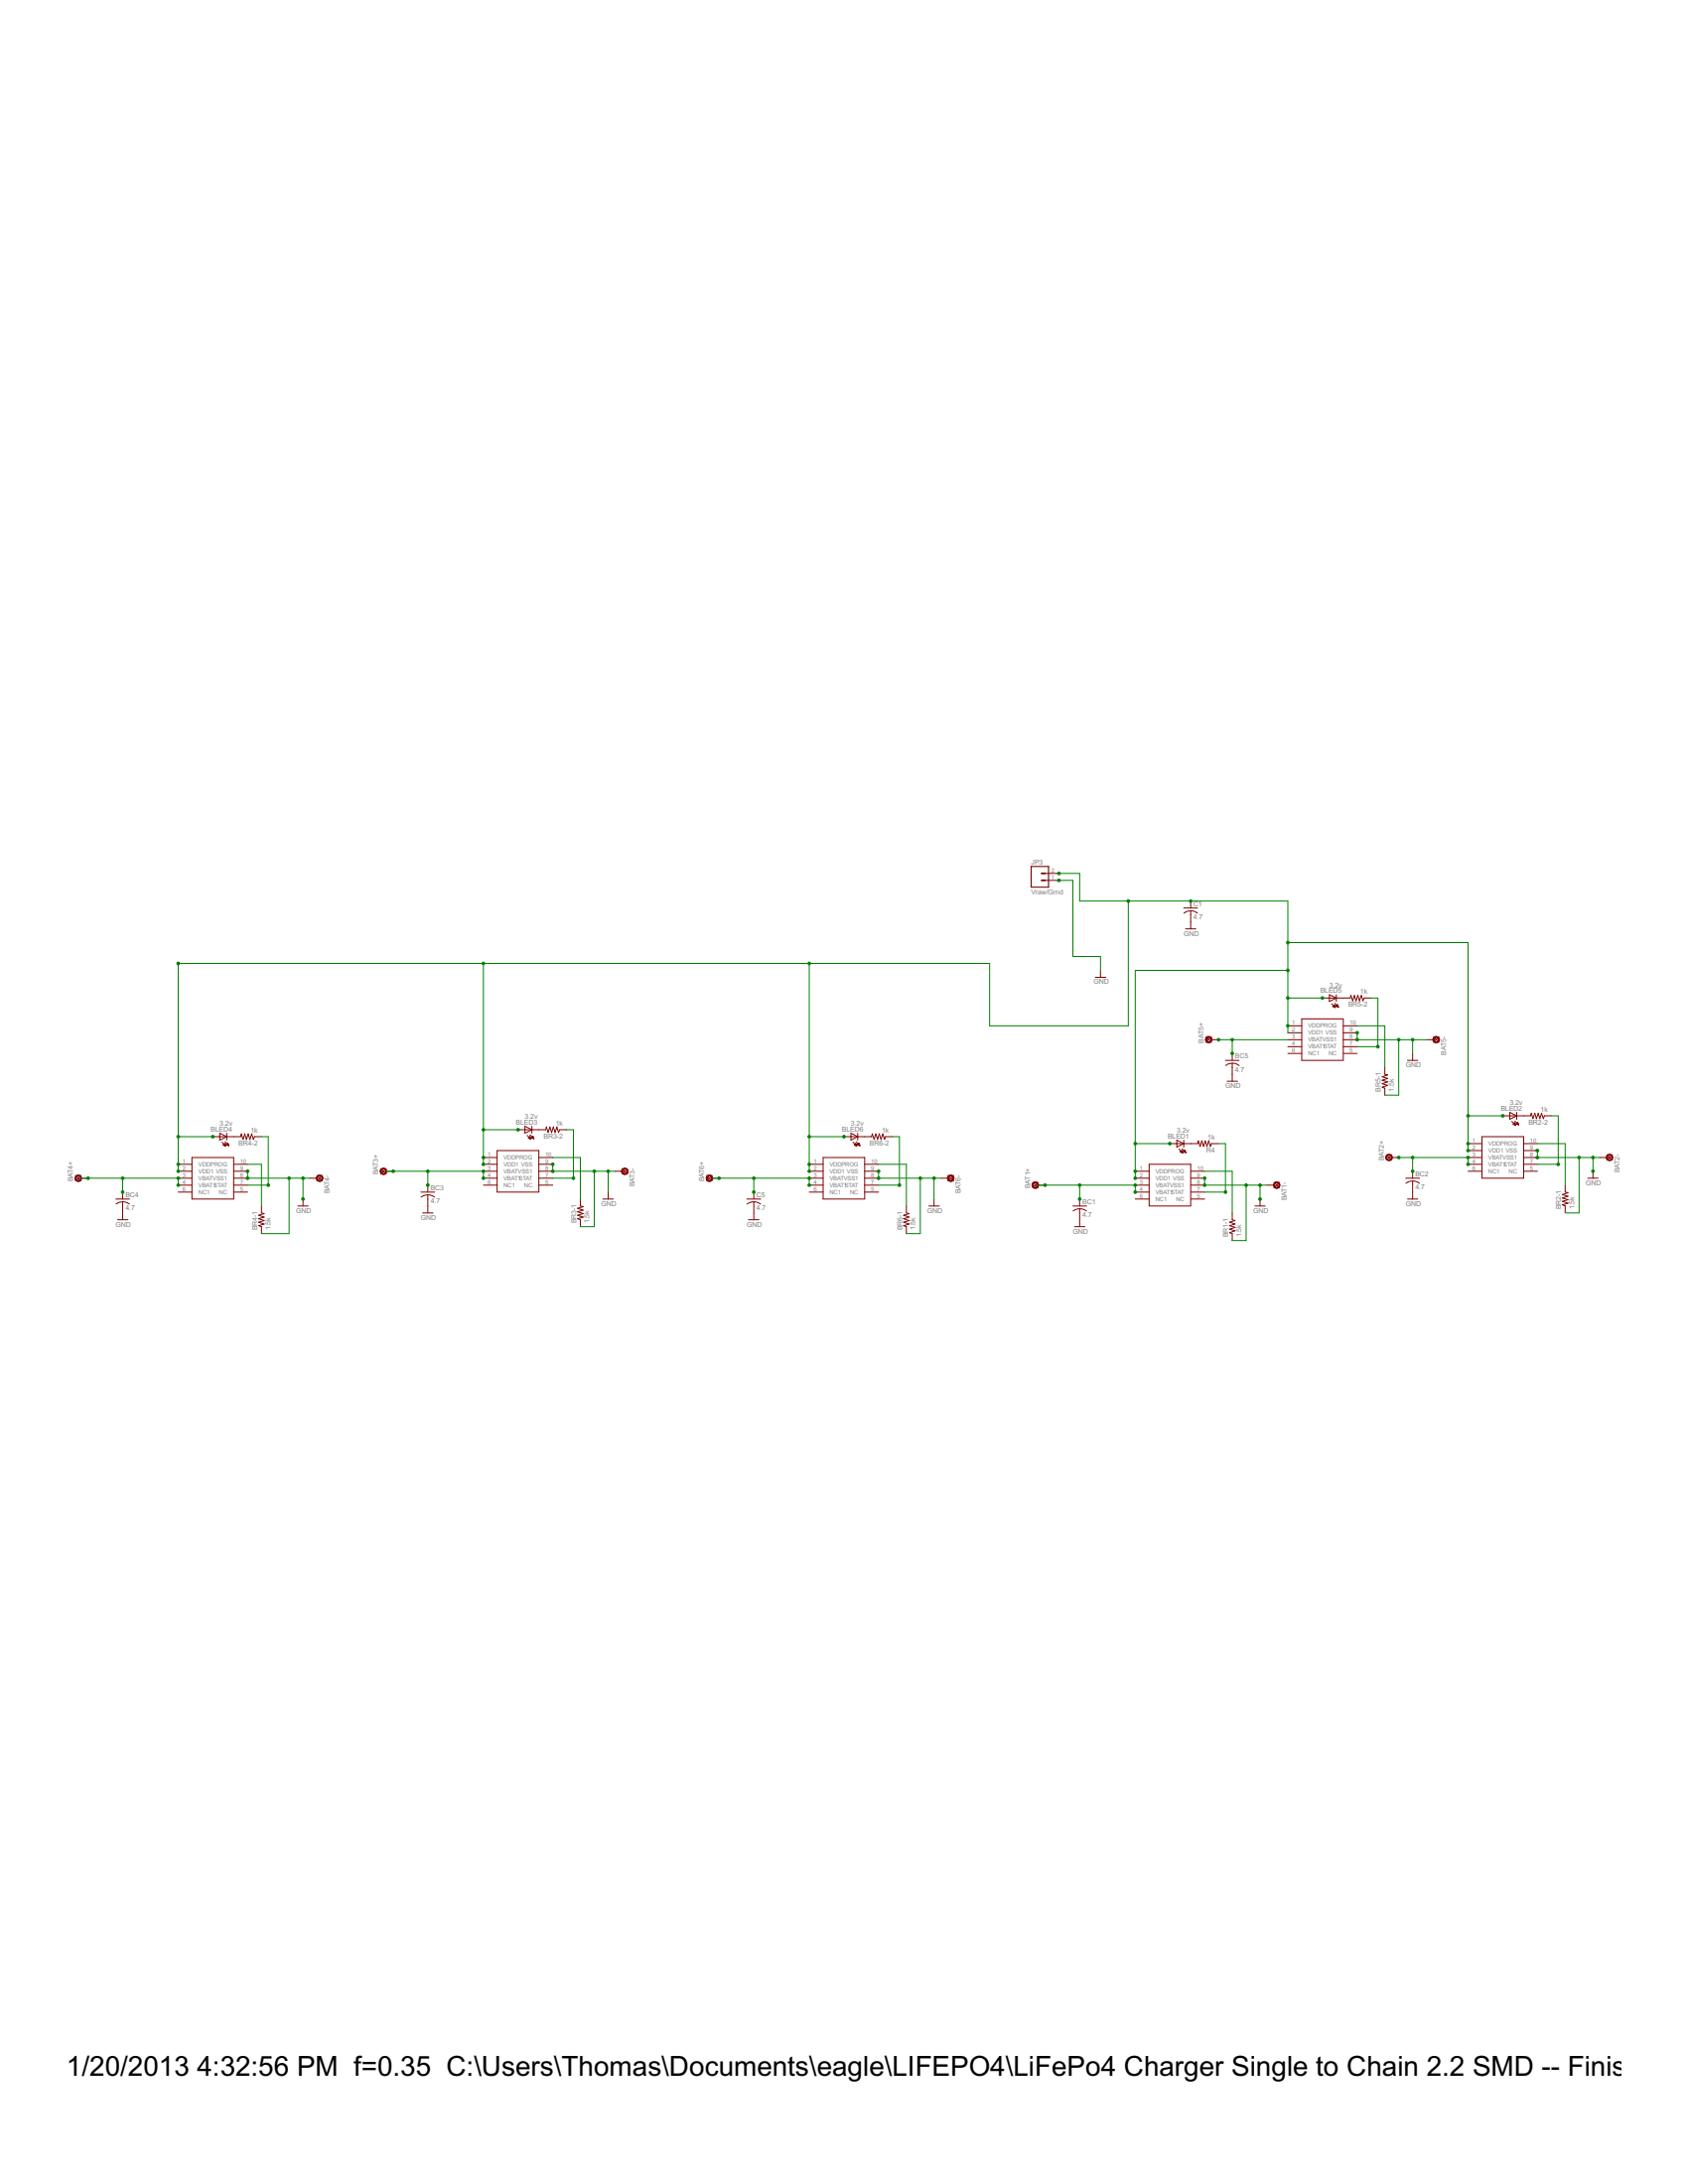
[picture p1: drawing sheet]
<svg xmlns="http://www.w3.org/2000/svg" width="216mm" height="279mm" viewBox="0 0 216 279" stroke-linecap="round" stroke-linejoin="round" font-family="sans-serif">
<g fill="none" stroke="#800000" stroke-width=".13">
<path d="M133.7 112.6h1.7M133.7 111.7h1.7M151.4 116.2h1.8M151.6 118.8h1.4M152.3 116.5h.3l.6 .3M152.3 116.5h-.3l-.6 .3M152.3 115.3v.9M152.3 116.5v2.3M140.1 125h1.3M140.8 124.1v.9M154.2 132.7l.8 .6M155 133h.9"/>
<path d="M155 132.7l-.8 .6M156.7 135.7h1.8M157 138.3h1.3M157.6 136h.3l.6 .3M157.6 136l-.6 .1-.2 .2M157.6 134.8v.9M157.6 136v2.3M164.7 134.8h1.8M164.7 133.9h1.8M164.7 133h1.8M164.7 132.1h1.8M164.7 131.2h1.8"/>
<path d="M166.5 130.3h5.3v5.4h-5.3zM169.1 127.7h3.6l.1-.4 .2 .7 .2-.7 .2 .7 .3-.7 .2 .7 .2-.7 .2 .7 .2-.3h.9M170 127.3l.9 .4-.9 .4zM170.3 128.4l.5 .5M170.5 128.8l.3 .1M170.5 128.8l.1-.2 .2 .3M170.5 128.8h.2M170.5 128.7h.2M170.5 128.8h.3M170.6 128.7h.1M170.6 128.8h.2M170.6 128.6h.1"/>
<path d="M170.7 128.4l.5 .4M170.7 128.9h.1M170.9 128.7h.2M170.9 127.3v.8M171 128.6h.1M171 128.8h.2M171 128.5l.2 .3-.3-.1zM171.1 128.8h.1M171.8 134.8h1.8M171.8 133.9h1.8M171.8 133h1.8M171.8 132.1h1.8"/>
<path d="M171.8 131.2h1.8M177.1 136.5v.9l.4 .1-.7 .3 .7 .2-.7 .2 .7 .2-.7 .2 .7 .3-.7 .2 .3 .1v.9M180 135.7h1.3M180.7 134.8v.9M182.5 133h.8M183.3 132.7l.7 .6M184 132.7l-.7 .6M9.7 150.4l.7 .7M10.4 150.7h.9M10.4 150.4l-.7 .7M14.8 153.4h1.8M14.8 154l.6-.2h.3v2.2"/>
<path d="M15 156h1.4M15.7 153.7l.9 .3M15.7 152.5v.9M22.8 148.9h1.8M22.8 152.5h1.8M22.8 151.6h1.8M22.8 150.7h1.8M22.8 149.8h1.8M24.6 148.1h5.3v5.3h-5.3zM27.2 145.4h3.6l.1-.3 .2 .7 .2-.7 .2 .7 .2-.7 .3 .7 .2-.7 .2 .7 .2-.4h.8M28.1 145l.9 .4-.9 .5zM28.4 146.1l.5 .5"/>
<path d="M28.6 146.5l.1-.2 .2 .3zM28.6 146.5h.2M28.6 146.4h.2M28.7 146.3h.1M28.8 146.6h.1M28.8 146.1l.5 .5M29 146.4h.2M29 146.4l.3 .2M29 145v.9M29 146.5h.2M29 146.3h.2M29.1 146.3h.1"/>
<path d="M29.1 146.5h.1M29.1 146.3l-.1 .1M29.1 146.3l.2 .3M29.1 146.5h.2M29.9 148.9h1.8M29.9 152.5h1.8M29.9 151.6h1.8M29.9 150.7h1.8M29.9 149.8h1.8M33.4 154.3v.9l.4 .1-.7 .2 .7 .2-.7 .2 .7 .2-.7 .3 .7 .2-.7 .2 .3 .1v.9M38.1 154.3h1.3M38.8 153.4v.9"/>
<path d="M39.6 150.7h.9M40.5 150.4l.7 .7M41.2 150.4l-.7 .7M48.7 149.5l.7 .7M49.4 149.8h.9M49.4 149.5l-.7 .7M53.8 152.5h1.8M53.9 153.1l.5-.2h.3v2.3M54.1 155.2h1.3M54.7 152.8l.9 .3M54.7 151.6v.9M61.8 148.9h1.8"/>
<path d="M61.8 151.6h1.8M61.8 150.7h1.8M61.8 149.8h1.8M61.8 148.1h1.8M63.6 147.2h5.3v5.3h-5.3zM66.3 144.5h3.5l.1-.3 .2 .7 .2-.7 .2 .7 .3-.7 .2 .7 .2-.7 .2 .7 .2-.4h.9M67.1 144.1l.9 .4-.9 .5zM67.4 145.2l.5 .5M67.6 145.6l.3 .1M67.6 145.6h.2M67.6 145.5h.2M67.7 145.6h.2"/>
<path d="M67.7 145.5h.1M67.8 145.4h.1M67.8 145.4l-.2 .2M67.8 145.4l.1 .3M67.8 145.7h.1M67.8 145.2l.5 .5M68 145.6h.2M68 145.5h.2M68 144.1v.9M68.1 145.5h.1M68.1 145.4h.1M68.1 145.6h.2"/>
<path d="M68.2 145.4l-.2 .1 .3 .2M68.2 145.4l.1 .3M68.2 145.6h.1M68.3 145.7h.1M68.9 148.9h1.8M68.9 151.6h1.8M68.9 150.7h1.8M68.9 149.8h1.8M68.9 148.1h1.8M74.2 153.4v.9l.4 .1-.7 .2 .7 .2-.7 .2 .7 .3-.7 .2 .7 .2-.7 .2 .3 .1v.9M77.1 153.4h1.3M77.8 152.5v.9"/>
<path d="M78.7 149.8h.9M79.6 149.5l.7 .7M80.3 149.5l-.7 .7M90.4 150.4l.7 .7M91.1 150.7h.9M91.1 150.4l-.7 .7M95.5 153.4h1.8M95.5 154l.6-.2h.3v2.2M95.7 156h1.4M96.4 153.7l.9 .3M96.4 152.5v.9M103.5 148.9h1.8"/>
<path d="M103.5 152.5h1.8M103.5 151.6h1.8M103.5 150.7h1.8M103.5 149.8h1.8M105.3 148.1h5.3v5.3h-5.3zM107.9 145.4h3.6l.1-.3 .2 .7 .2-.7 .2 .7 .3-.7 .2 .7 .2-.7 .2 .7 .2-.4h.9M108.8 145l.9 .4-.9 .5zM109.1 146.1l.5 .5M109.3 146.5l.3 .1M109.3 146.5l.2-.2 .1 .3M109.3 146.5h.2M109.3 146.4h.2"/>
<path d="M109.3 146.5h.3M109.4 146.3h.1M109.5 146.6h.1M109.5 146.1l.5 .5M109.7 146.4h.2M109.7 146.4l.3 .2M109.7 145v.9M109.7 146.5h.2M109.7 146.3h.2M109.8 146.5h.1M109.8 146.3h.1M109.9 146.5h.1"/>
<path d="M109.9 146.3l-.2 .1M109.9 146.3l.1 .3M110.6 148.9h1.8M110.6 152.5h1.8M110.6 151.6h1.8M110.6 150.7h1.8M110.6 149.8h1.8M115.9 154.3v.9l.4 .1-.7 .2 .7 .2-.7 .2 .7 .2-.7 .3 .7 .2-.7 .2 .3 .1v.9M118.8 154.3h1.3M119.5 153.4v.9M120.4 150.7h.8M121.2 150.4l.8 .7"/>
<path d="M122 150.4l-.8 .7M132.1 151.3l.7 .7M132.8 151.6h.9M132.8 151.3l-.7 .7M137.2 154.3h1.8M137.4 156.9h1.4M138.1 154.6l.9 .3M138.1 154.6l-.9 .3M138.1 153.4v.9M138.1 154.6v2.3M145.2 153.4h1.8M145.2 152.5h1.8"/>
<path d="M145.2 151.6h1.8M145.2 150.7h1.8M145.2 149.8h1.8M147 148.9h5.3v5.4h-5.3zM149.6 146.3h3.6l.1-.4 .2 .8 .2-.8 .2 .8 .3-.8 .2 .8 .2-.8 .2 .8 .2-.4h.9M150.5 145.9l.9 .4-.9 .4zM150.8 147l.5 .5M151 147.4l.3 .1M151 147.4l.2-.2 .1 .3M151 147.4h.2M151 147.3h.2M151.1 147.3h.1"/>
<path d="M151.1 147.4h.1M151.1 147.2h.1M151.2 147.4h.1M151.2 147l.5 .4M151.2 147.5h.1M151.4 147.3h.2M151.4 147.3l.3 .1M151.4 145.9v.8M151.4 147.3l.2 .1M151.4 147.2h.2M151.5 147.2h.1M151.5 147.4h.1"/>
<path d="M151.5 147.2l-.1 .1M151.5 147.2l.2 .2M151.6 147.4h.1M151.7 147.4h.1M152.3 153.4h1.8M152.3 152.5h1.8M152.3 151.6h1.8M152.3 150.7h1.8M152.3 149.8h1.8M157.6 155.2v.8l.4 .1-.7 .3 .7 .2-.7 .2 .7 .2-.7 .2 .7 .3-.7 .2 .3 .1v.9M160.5 154.3h1.3M161.2 153.4v.9"/>
<path d="M162.1 151.6h.8M162.9 151.3l.7 .7M163.6 151.3l-.7 .7M177.3 147.7l.7 .7M178 148.1h.9M178 147.7l-.7 .7M179.8 150.7h1.8M180 153.4h1.3M180.7 151.1h.3l.5 .3M180.7 151.1h-.3l-.6 .3M180.7 149.8v.9M180.7 151.1v2.3"/>
<path d="M187.8 148.9h1.7M187.8 149.8h1.7M187.8 146.3h1.7M187.8 148.1h1.7M187.8 147.2h1.7M189.5 145.4h5.4v5.3h-5.4zM192.2 142.7h3.5l.2-.3 .2 .7 .2-.7 .2 .7 .2-.7 .3 .7 .2-.7 .2 .7 .1-.4h.9M193.1 142.3l.9 .4-.9 .5zM193.4 143.5l.4 .5M193.5 143.8h.3M193.6 143.8h.2M193.6 143.7h.2"/>
<path d="M193.6 143.8l.2 .1M193.7 143.7h.1M193.7 143.6l.1 .4-.3-.2zM193.7 143.9h.1M193.8 143.4l.4 .5M194 143.8h.2M194 143.8l.2 .1M194 143.7h.2M194 142.3v.9M194.1 143.8h.1M194.1 143.7h.1M194.1 143.6h.1"/>
<path d="M194.1 143.8l.1 .1M194.1 143.6l-.1 .2M194.1 143.6l.1 .3M194.9 148.9h1.7M194.9 149.8h1.7M194.9 146.3h1.7M194.9 148.1h1.7M194.9 147.2h1.7M200.2 151.6v.9l.4 .1-.8 .2 .8 .2-.8 .3 .8 .2-.8 .2 .8 .2-.8 .2 .4 .2v.9M203.1 150.7h1.3M203.8 149.8v.9M204.6 148.1h.9"/>
<path d="M205.5 147.7l.7 .7M206.2 147.7l-.7 .7"/>
</g>
<path d="M131.9 110.8h2.2v2.7h-2.2z" fill="none" stroke="#800000" stroke-width=".15"/>
<path d="M133.2 111.7h.5M133.2 112.6h.5" fill="none" stroke="#800000" stroke-width=".23"/>
<g fill="#800000" stroke="#800000" stroke-width=".13">
<path d="M132.2 151.3a.42 .42 0 0 1 .6 .1 .42 .42 0 0 1-.3 .6 .42 .42 0 0 1-.5-.4h.1a.28 .28 0 0 1 .4-.2 .28 .28 0 0 1 .1 .4 .28 .28 0 0 1-.4-.1l-.1-.1h-.1z" fill-rule="evenodd"/>
<path d="M163 151.3a.43 .43 0 0 1 .7 .1 .43 .43 0 0 1-.3 .6 .43 .43 0 0 1-.5-.4h.1a.29 .29 0 0 1 .4-.3 .29 .29 0 0 1 .1 .5 .29 .29 0 0 1-.5-.1v-.1h-.1z" fill-rule="evenodd"/>
<path d="M205.6 147.7a.42 .42 0 0 1 .6 .2 .42 .42 0 0 1-.2 .6 .42 .42 0 0 1-.6-.4h.2a.28 .28 0 0 1 .4-.3 .28 .28 0 0 1 .1 .5 .28 .28 0 0 1-.5-.1v-.1h-.2z" fill-rule="evenodd"/>
<path d="M177.4 147.7a.43 .43 0 0 1 .6 .2 .43 .43 0 0 1-.3 .6 .43 .43 0 0 1-.5-.4h.2a.29 .29 0 0 1 .4-.3 .29 .29 0 0 1 .1 .5 .29 .29 0 0 1-.5-.1v-.1h-.2z" fill-rule="evenodd"/>
<path d="M154.3 132.7a.42 .42 0 0 1 .7 .1 .42 .42 0 0 1-.3 .6 .42 .42 0 0 1-.5-.4h.1a.28 .28 0 0 1 .4-.2 .28 .28 0 0 1 .1 .4 .28 .28 0 0 1-.5-.1v-.1h-.1z" fill-rule="evenodd"/>
<path d="M183.4 132.7a.43 .43 0 0 1 .7 .1 .43 .43 0 0 1-.3 .6 .43 .43 0 0 1-.5-.4h.1a.29 .29 0 0 1 .4-.2 .29 .29 0 0 1 .1 .4 .29 .29 0 0 1-.5-.1v-.1h-.1z" fill-rule="evenodd"/>
<path d="M90.5 150.4a.43 .43 0 0 1 .6 .1 .43 .43 0 0 1-.2 .6 .43 .43 0 0 1-.6-.4h.1a.29 .29 0 0 1 .4-.3 .29 .29 0 0 1 .2 .5 .29 .29 0 0 1-.5 0l-.1-.2h-.1z" fill-rule="evenodd"/>
<path d="M121.3 150.4a.43 .43 0 0 1 .7 .1 .43 .43 0 0 1-.3 .6 .43 .43 0 0 1-.5-.4h.1a.28 .28 0 0 1 .4-.2 .28 .28 0 0 1 .1 .5 .28 .28 0 0 1-.5-.1v-.2h-.1z" fill-rule="evenodd"/>
<path d="M48.8 149.5a.42 .42 0 0 1 .6 .2 .42 .42 0 0 1-.3 .6 .42 .42 0 0 1-.5-.5h.2a.28 .28 0 0 1 .4-.2 .28 .28 0 0 1 0 .5 .28 .28 0 0 1-.4-.1v-.2h-.2z" fill-rule="evenodd"/>
<path d="M79.7 149.5a.43 .43 0 0 1 .6 .2 .43 .43 0 0 1-.3 .6 .43 .43 0 0 1-.5-.5h.1a.29 .29 0 0 1 .4-.2 .29 .29 0 0 1 .1 .5 .29 .29 0 0 1-.4-.1l-.1-.2h-.1z" fill-rule="evenodd"/>
<path d="M9.8 150.4a.42 .42 0 0 1 .6 .2 .42 .42 0 0 1-.3 .5 .42 .42 0 0 1-.5-.4h.1a.28 .28 0 0 1 .4-.2 .28 .28 0 0 1 .1 .5 .28 .28 0 0 1-.4-.1l-.1-.2h-.1z" fill-rule="evenodd"/>
<path d="M40.6 150.4a.43 .43 0 0 1 .7 .2 .43 .43 0 0 1-.3 .6 .43 .43 0 0 1-.6-.5h.2a.29 .29 0 0 1 .4-.2 .29 .29 0 0 1 .1 .5 .29 .29 0 0 1-.5-.1v-.2h-.2z" fill-rule="evenodd"/>
</g>
<g fill="none" stroke="#008000" stroke-width=".13">
<path d="M135.4 112.6h1.8v9.8h3.6v1.7M135.4 111.7h2.7v3.6h26.6v16.8M144.3 115.3v15.9h-17.7v-7.9h-103.8v26.5M61.8 123.3v25.6M103.5 123.3v26.5M155.9 133h8.8M157.6 133v1.8M164.7 127.7h4.4M164.7 120.6h23.1v26.6M164.7 124.1h-19.5v26.6M173.6 132.1v.9h8.9M173.6 131.2h3.5v5.3"/>
<path d="M175.4 127.7h.8v6.2h-2.6M178.9 133v7.1h-1.8M180.7 133v1.8M10.4 150.7h12.4v.9M15.7 150.7v1.8M22.8 145.4h4.4M31.7 149.8v.9h7.9M31.7 148.9h1.7v5.4M33.4 145.4h.9v6.2h-2.6M37 150.7v7.1h-3.6M38.8 150.7v2.7M49.4 149.8h12.4v.9"/>
<path d="M54.7 149.8v1.8M61.8 144.5h4.5M70.7 148.9v.9h8M70.7 148.1h3.5v5.3M72.5 144.5h.8v6.2h-2.6M76 149.8v7.1h-1.8M77.8 149.8v2.7M91.1 150.7h12.4v.9M96.4 150.7v1.8M103.5 145.4h4.4M112.4 149.8v.9h8M112.4 148.9h3.5v5.4"/>
<path d="M114.2 145.4h.8v6.2h-2.6M117.7 150.7v7.1h-1.8M119.5 150.7v2.7M132.8 151.6h12.4v.9M138.1 151.6v1.8M145.2 146.3h4.4M154.1 149.8h3.5v5.4M154.1 150.7v.9h8M155.9 146.3h.8v6.2h-2.6M159.4 151.6v7.1h-1.8M161.2 151.6v1.8M178.9 148.1h8.9v.8"/>
<path d="M180.7 148.1v1.7M187.8 142.7h4.4M196.6 147.2v.9h8M196.6 146.3h3.6v5.3M198.4 142.7h.9v6.2h-2.7M202 148.1v7.1h-1.8M203.8 148.1v1.7"/>
</g>
<g fill="#008000" stroke="#008000" stroke-width=".13">
<circle cx="135.4" cy="112.6" r=".17"/>
<circle cx="37" cy="150.7" r=".17"/>
<circle cx="31.7" cy="149.8" r=".17"/>
<circle cx="31.7" cy="150.7" r=".17"/>
<circle cx="38.8" cy="150.7" r=".17"/>
<circle cx="38.8" cy="153.4" r=".17"/>
<circle cx="70.7" cy="149.8" r=".17"/>
<circle cx="70.7" cy="148.9" r=".17"/>
<circle cx="76" cy="149.8" r=".17"/>
<circle cx="77.8" cy="149.8" r=".17"/>
<circle cx="117.7" cy="150.7" r=".17"/>
<circle cx="112.4" cy="150.7" r=".17"/>
<circle cx="112.4" cy="149.8" r=".17"/>
<circle cx="119.5" cy="150.7" r=".17"/>
<circle cx="159.4" cy="151.6" r=".17"/>
<circle cx="154.1" cy="151.6" r=".17"/>
<circle cx="154.1" cy="150.7" r=".17"/>
<circle cx="161.2" cy="151.6" r=".17"/>
<circle cx="161.2" cy="153.4" r=".17"/>
<circle cx="202" cy="148.1" r=".17"/>
<circle cx="196.6" cy="148.1" r=".17"/>
<circle cx="203.8" cy="149.8" r=".17"/>
<circle cx="203.8" cy="148.1" r=".17"/>
<circle cx="196.6" cy="147.2" r=".17"/>
<circle cx="173.6" cy="132.1" r=".17"/>
<circle cx="178.9" cy="133" r=".17"/>
<circle cx="173.6" cy="133" r=".17"/>
<circle cx="180.7" cy="133" r=".17"/>
<circle cx="157.6" cy="133" r=".17"/>
<circle cx="157.6" cy="134.8" r=".17"/>
<circle cx="155.9" cy="133" r=".17"/>
<circle cx="176.2" cy="133.9" r=".17"/>
<circle cx="135.4" cy="111.7" r=".17"/>
<circle cx="187.8" cy="142.7" r=".17"/>
<circle cx="187.8" cy="146.3" r=".17"/>
<circle cx="192.2" cy="142.7" r=".17"/>
<circle cx="145.2" cy="146.3" r=".17"/>
<circle cx="145.2" cy="149.8" r=".17"/>
<circle cx="149.6" cy="146.3" r=".17"/>
<circle cx="164.7" cy="127.7" r=".17"/>
<circle cx="164.7" cy="131.2" r=".17"/>
<circle cx="169.1" cy="127.7" r=".17"/>
<circle cx="152.3" cy="115.3" r=".17"/>
<circle cx="164.7" cy="124.1" r=".17"/>
<circle cx="164.7" cy="120.6" r=".17"/>
<circle cx="61.8" cy="144.5" r=".17"/>
<circle cx="61.8" cy="148.1" r=".17"/>
<circle cx="66.3" cy="144.5" r=".17"/>
<circle cx="22.8" cy="145.4" r=".17"/>
<circle cx="22.8" cy="148.9" r=".17"/>
<circle cx="27.2" cy="145.4" r=".17"/>
<circle cx="22.8" cy="123.3" r=".17"/>
<circle cx="61.8" cy="123.3" r=".17"/>
<circle cx="103.5" cy="145.4" r=".17"/>
<circle cx="103.5" cy="148.9" r=".17"/>
<circle cx="107.9" cy="145.4" r=".17"/>
<circle cx="103.5" cy="123.3" r=".17"/>
<circle cx="144.3" cy="115.3" r=".17"/>
<circle cx="103.5" cy="149.8" r=".17"/>
<circle cx="145.2" cy="150.7" r=".17"/>
<circle cx="187.8" cy="147.2" r=".17"/>
<circle cx="22.8" cy="149.8" r=".17"/>
<circle cx="61.8" cy="148.9" r=".17"/>
<circle cx="138.1" cy="153.4" r=".17"/>
<circle cx="133.7" cy="151.6" r=".17"/>
<circle cx="138.1" cy="151.6" r=".17"/>
<circle cx="145.2" cy="151.6" r=".17"/>
<circle cx="145.2" cy="152.5" r=".17"/>
<circle cx="156.7" cy="152.5" r=".17"/>
<circle cx="180.7" cy="148.1" r=".17"/>
<circle cx="180.7" cy="149.8" r=".17"/>
<circle cx="178.9" cy="148.1" r=".17"/>
<circle cx="187.8" cy="148.1" r=".17"/>
<circle cx="187.8" cy="148.9" r=".17"/>
<circle cx="199.3" cy="148.9" r=".17"/>
<circle cx="96.4" cy="152.5" r=".17"/>
<circle cx="92" cy="150.7" r=".17"/>
<circle cx="96.4" cy="150.7" r=".17"/>
<circle cx="103.5" cy="150.7" r=".17"/>
<circle cx="103.5" cy="151.6" r=".17"/>
<circle cx="115" cy="151.6" r=".17"/>
<circle cx="54.7" cy="151.6" r=".17"/>
<circle cx="50.3" cy="149.8" r=".17"/>
<circle cx="54.7" cy="149.8" r=".17"/>
<circle cx="61.8" cy="149.8" r=".17"/>
<circle cx="61.8" cy="150.7" r=".17"/>
<circle cx="73.3" cy="150.7" r=".17"/>
<circle cx="15.7" cy="152.5" r=".17"/>
<circle cx="11.3" cy="150.7" r=".17"/>
<circle cx="15.7" cy="150.7" r=".17"/>
<circle cx="22.8" cy="150.7" r=".17"/>
<circle cx="22.8" cy="151.6" r=".17"/>
<circle cx="34.3" cy="151.6" r=".17"/>
</g>
<g font-size="4">
<text x="8.5" y="265.5">1/20/2013</text>
<text x="25.2" y="265.5">4:32:56 PM f=0.35 C:\Users\Thomas\Documents\eagle\LIFEPO4\LiFePo4 Charger Single to Chain 2.2 SMD -- Finished.sc</text>
</g>
<g font-size="1" fill="#808080">
<text x="131.9" y="110.6">JP3</text>
<text x="131.9" y="114.4">Vraw/Grnd</text>
<text x="151.4" y="119.7">GND</text>
<text x="152.6" y="117.6">4.7</text>
<text x="152.6" y="115.9">C1</text>
<text x="139.9" y="125.9">GND</text>
<text x="168.9" y="127.1">BLED5</text>
<text x="170" y="126.3">3.2v</text>
<text x="172.4" y="128.8">BR5-2</text>
<text x="174" y="127.1">1k</text>
<text x="153.9" y="133.4" transform="rotate(-90 153.9 133.4)">BAT5+</text>
<text x="158" y="137.1">4.7</text>
<text x="158" y="135.4">BC5</text>
<text x="179.8" y="136.6">GND</text>
<text x="185" y="135" transform="rotate(-90 185 135)">BAT5-</text>
<text x="66" y="143.9">BLED3</text>
<text x="67.1" y="143.1">3.2v</text>
<text x="71.1" y="144">1k</text>
<text x="156.7" y="139.2">GND</text>
<text x="176.6" y="139.7" transform="rotate(-90 176.6 139.7)">BR5-1</text>
<text x="178.3" y="139.7" transform="rotate(-90 178.3 139.7)">1.5k</text>
<text x="191.9" y="142.1">BLED2</text>
<text x="193.1" y="141.4">3.2v</text>
<text x="195.5" y="143.9">BR2-2</text>
<text x="197" y="142.2">1k</text>
<text x="27" y="144.8">BLED4</text>
<text x="28.1" y="144">3.2v</text>
<text x="30.5" y="146.6">BR4-2</text>
<text x="32.1" y="144.9">1k</text>
<text x="69.5" y="145.7">BR3-2</text>
<text x="107.7" y="144.8">BLED6</text>
<text x="108.8" y="144">3.2v</text>
<text x="111.2" y="146.6">BR6-2</text>
<text x="112.8" y="144.9">1k</text>
<text x="149.4" y="145.7">BLED1</text>
<text x="150.5" y="144.9">3.2v</text>
<text x="154.3" y="147.4">R4</text>
<text x="154.5" y="145.8">1k</text>
<text x="177" y="148.5" transform="rotate(-90 177 148.5)">BAT2+</text>
<text x="9.4" y="151.2" transform="rotate(-90 9.4 151.2)">BAT4+</text>
<text x="16" y="154.9">4.7</text>
<text x="16" y="153.2">BC4</text>
<text x="37.9" y="155.2">GND</text>
<text x="42.2" y="152.7" transform="rotate(-90 42.2 152.7)">BAT4-</text>
<text x="48.4" y="150.3" transform="rotate(-90 48.4 150.3)">BAT3+</text>
<text x="55.1" y="154">4.7</text>
<text x="55.1" y="152.3">BC3</text>
<text x="76.9" y="154.3">GND</text>
<text x="81.2" y="151.8" transform="rotate(-90 81.2 151.8)">BAT3-</text>
<text x="90.1" y="151.2" transform="rotate(-90 90.1 151.2)">BAT6+</text>
<text x="96.8" y="154.9">4.7</text>
<text x="96.8" y="153.2">C5</text>
<text x="118.6" y="155.2">GND</text>
<text x="122.9" y="152.7" transform="rotate(-90 122.9 152.7)">BAT6-</text>
<text x="131.8" y="152.1" transform="rotate(-90 131.8 152.1)">BAT1+</text>
<text x="138.5" y="155.7">4.7</text>
<text x="138.5" y="154.1">BC1</text>
<text x="160.3" y="155.2">GND</text>
<text x="164.6" y="153.6" transform="rotate(-90 164.6 153.6)">BAT1-</text>
<text x="179.8" y="154.3">GND</text>
<text x="181" y="152.2">4.7</text>
<text x="181" y="150.5">BC2</text>
<text x="199.7" y="154.7" transform="rotate(-90 199.7 154.7)">BR2-1</text>
<text x="201.3" y="154.7" transform="rotate(-90 201.3 154.7)">1.5k</text>
<text x="202.9" y="151.6">GND</text>
<text x="207.1" y="150" transform="rotate(-90 207.1 150)">BAT2-</text>
<text x="14.8" y="156.9">GND</text>
<text x="32.9" y="157.4" transform="rotate(-90 32.9 157.4)">BR4-1</text>
<text x="34.6" y="157.4" transform="rotate(-90 34.6 157.4)">1.5k</text>
<text x="53.8" y="156">GND</text>
<text x="73.7" y="156.5" transform="rotate(-90 73.7 156.5)">BR3-1</text>
<text x="75.4" y="156.5" transform="rotate(-90 75.4 156.5)">1.5k</text>
<text x="95.5" y="156.9">GND</text>
<text x="115.4" y="157.4" transform="rotate(-90 115.4 157.4)">BR6-1</text>
<text x="117.1" y="157.4" transform="rotate(-90 117.1 157.4)">1.5k</text>
<text x="137.2" y="157.8">GND</text>
<text x="157.1" y="158.3" transform="rotate(-90 157.1 158.3)">BR1-1</text>
<text x="158.8" y="158.3" transform="rotate(-90 158.8 158.3)">1.5k</text>
</g>
<g font-size=".8" fill="#808080">
<text x="134.5" y="112.5">1</text>
<text x="134.5" y="111.6">2</text>
<text x="165.3" y="132">2</text>
<text x="165.3" y="131.1">1</text>
<text x="167.3" y="131.5">VDDPROG</text>
<text x="172.6" y="132">9</text>
<text x="172.6" y="131.1">10</text>
<text x="165.3" y="134.7">6</text>
<text x="165.3" y="133.8">4</text>
<text x="165.3" y="132.9">3</text>
<text x="167.3" y="135">NC1</text>
<text x="167.3" y="134.2">VBAT1STAT</text>
<text x="167.3" y="133.3">VBATVSS1</text>
<text x="167.3" y="132.4">VDD1 VSS</text>
<text x="169.9" y="135">NC</text>
<text x="172.6" y="134.7">5</text>
<text x="172.6" y="133.8">7</text>
<text x="172.6" y="132.9">8</text>
<text x="23.3" y="149.7">2</text>
<text x="23.3" y="148.8">1</text>
<text x="25.4" y="149.2">VDDPROG</text>
<text x="30.7" y="149.7">9</text>
<text x="30.7" y="148.8">10</text>
<text x="62.4" y="149.7">3</text>
<text x="62.4" y="148.8">2</text>
<text x="62.4" y="147.9">1</text>
<text x="64.4" y="149.2">VDD1 VSS</text>
<text x="64.4" y="148.3">VDDPROG</text>
<text x="69.7" y="149.7">8</text>
<text x="69.7" y="148.8">9</text>
<text x="69.7" y="147.9">10</text>
<text x="104.1" y="149.7">2</text>
<text x="104.1" y="148.8">1</text>
<text x="106.1" y="149.2">VDDPROG</text>
<text x="111.4" y="149.7">9</text>
<text x="111.4" y="148.8">10</text>
<text x="145.8" y="149.7">1</text>
<text x="153.1" y="149.7">10</text>
<text x="188.3" y="149.7">6</text>
<text x="188.3" y="148.8">4</text>
<text x="188.3" y="147.9">3</text>
<text x="188.3" y="147.1">2</text>
<text x="188.3" y="146.2">1</text>
<text x="190.4" y="149.2">VBAT1STAT</text>
<text x="190.4" y="148.3">VBATVSS1</text>
<text x="190.4" y="147.5">VDD1 VSS</text>
<text x="190.4" y="146.6">VDDPROG</text>
<text x="195.7" y="149.7">5</text>
<text x="195.7" y="148.8">7</text>
<text x="195.7" y="147.9">8</text>
<text x="195.7" y="147.1">9</text>
<text x="195.7" y="146.2">10</text>
<text x="23.3" y="152.4">6</text>
<text x="23.3" y="151.5">4</text>
<text x="23.3" y="150.6">3</text>
<text x="25.4" y="152.8">NC1</text>
<text x="25.4" y="151.9">VBAT1STAT</text>
<text x="25.4" y="151">VBATVSS1</text>
<text x="25.4" y="150.1">VDD1 VSS</text>
<text x="28" y="152.8">NC</text>
<text x="30.7" y="152.4">5</text>
<text x="30.7" y="151.5">7</text>
<text x="30.7" y="150.6">8</text>
<text x="62.4" y="151.5">6</text>
<text x="62.4" y="150.6">4</text>
<text x="64.4" y="151.9">NC1</text>
<text x="64.4" y="151">VBAT1STAT</text>
<text x="64.4" y="150.1">VBATVSS1</text>
<text x="67" y="151.9">NC</text>
<text x="69.7" y="151.5">5</text>
<text x="69.7" y="150.6">7</text>
<text x="104.1" y="152.4">6</text>
<text x="104.1" y="151.5">4</text>
<text x="104.1" y="150.6">3</text>
<text x="106.1" y="152.8">NC1</text>
<text x="106.1" y="151.9">VBAT1STAT</text>
<text x="106.1" y="151">VBATVSS1</text>
<text x="106.1" y="150.1">VDD1 VSS</text>
<text x="108.7" y="152.8">NC</text>
<text x="111.4" y="152.4">5</text>
<text x="111.4" y="151.5">7</text>
<text x="111.4" y="150.6">8</text>
<text x="145.8" y="153.3">6</text>
<text x="145.8" y="152.4">4</text>
<text x="145.8" y="151.5">3</text>
<text x="145.8" y="150.6">2</text>
<text x="147.8" y="153.7">NC1</text>
<text x="147.8" y="152.8">VBAT1STAT</text>
<text x="147.8" y="151.9">VBATVSS1</text>
<text x="147.8" y="151">VDD1 VSS</text>
<text x="147.8" y="150.1">VDDPROG</text>
<text x="150.4" y="153.7">NC</text>
<text x="153.1" y="153.3">5</text>
<text x="153.1" y="152.4">7</text>
<text x="153.1" y="151.5">8</text>
<text x="153.1" y="150.6">9</text>
<text x="190.4" y="150.1">NC1</text>
<text x="193" y="150.1">NC</text>
</g>
</svg>
